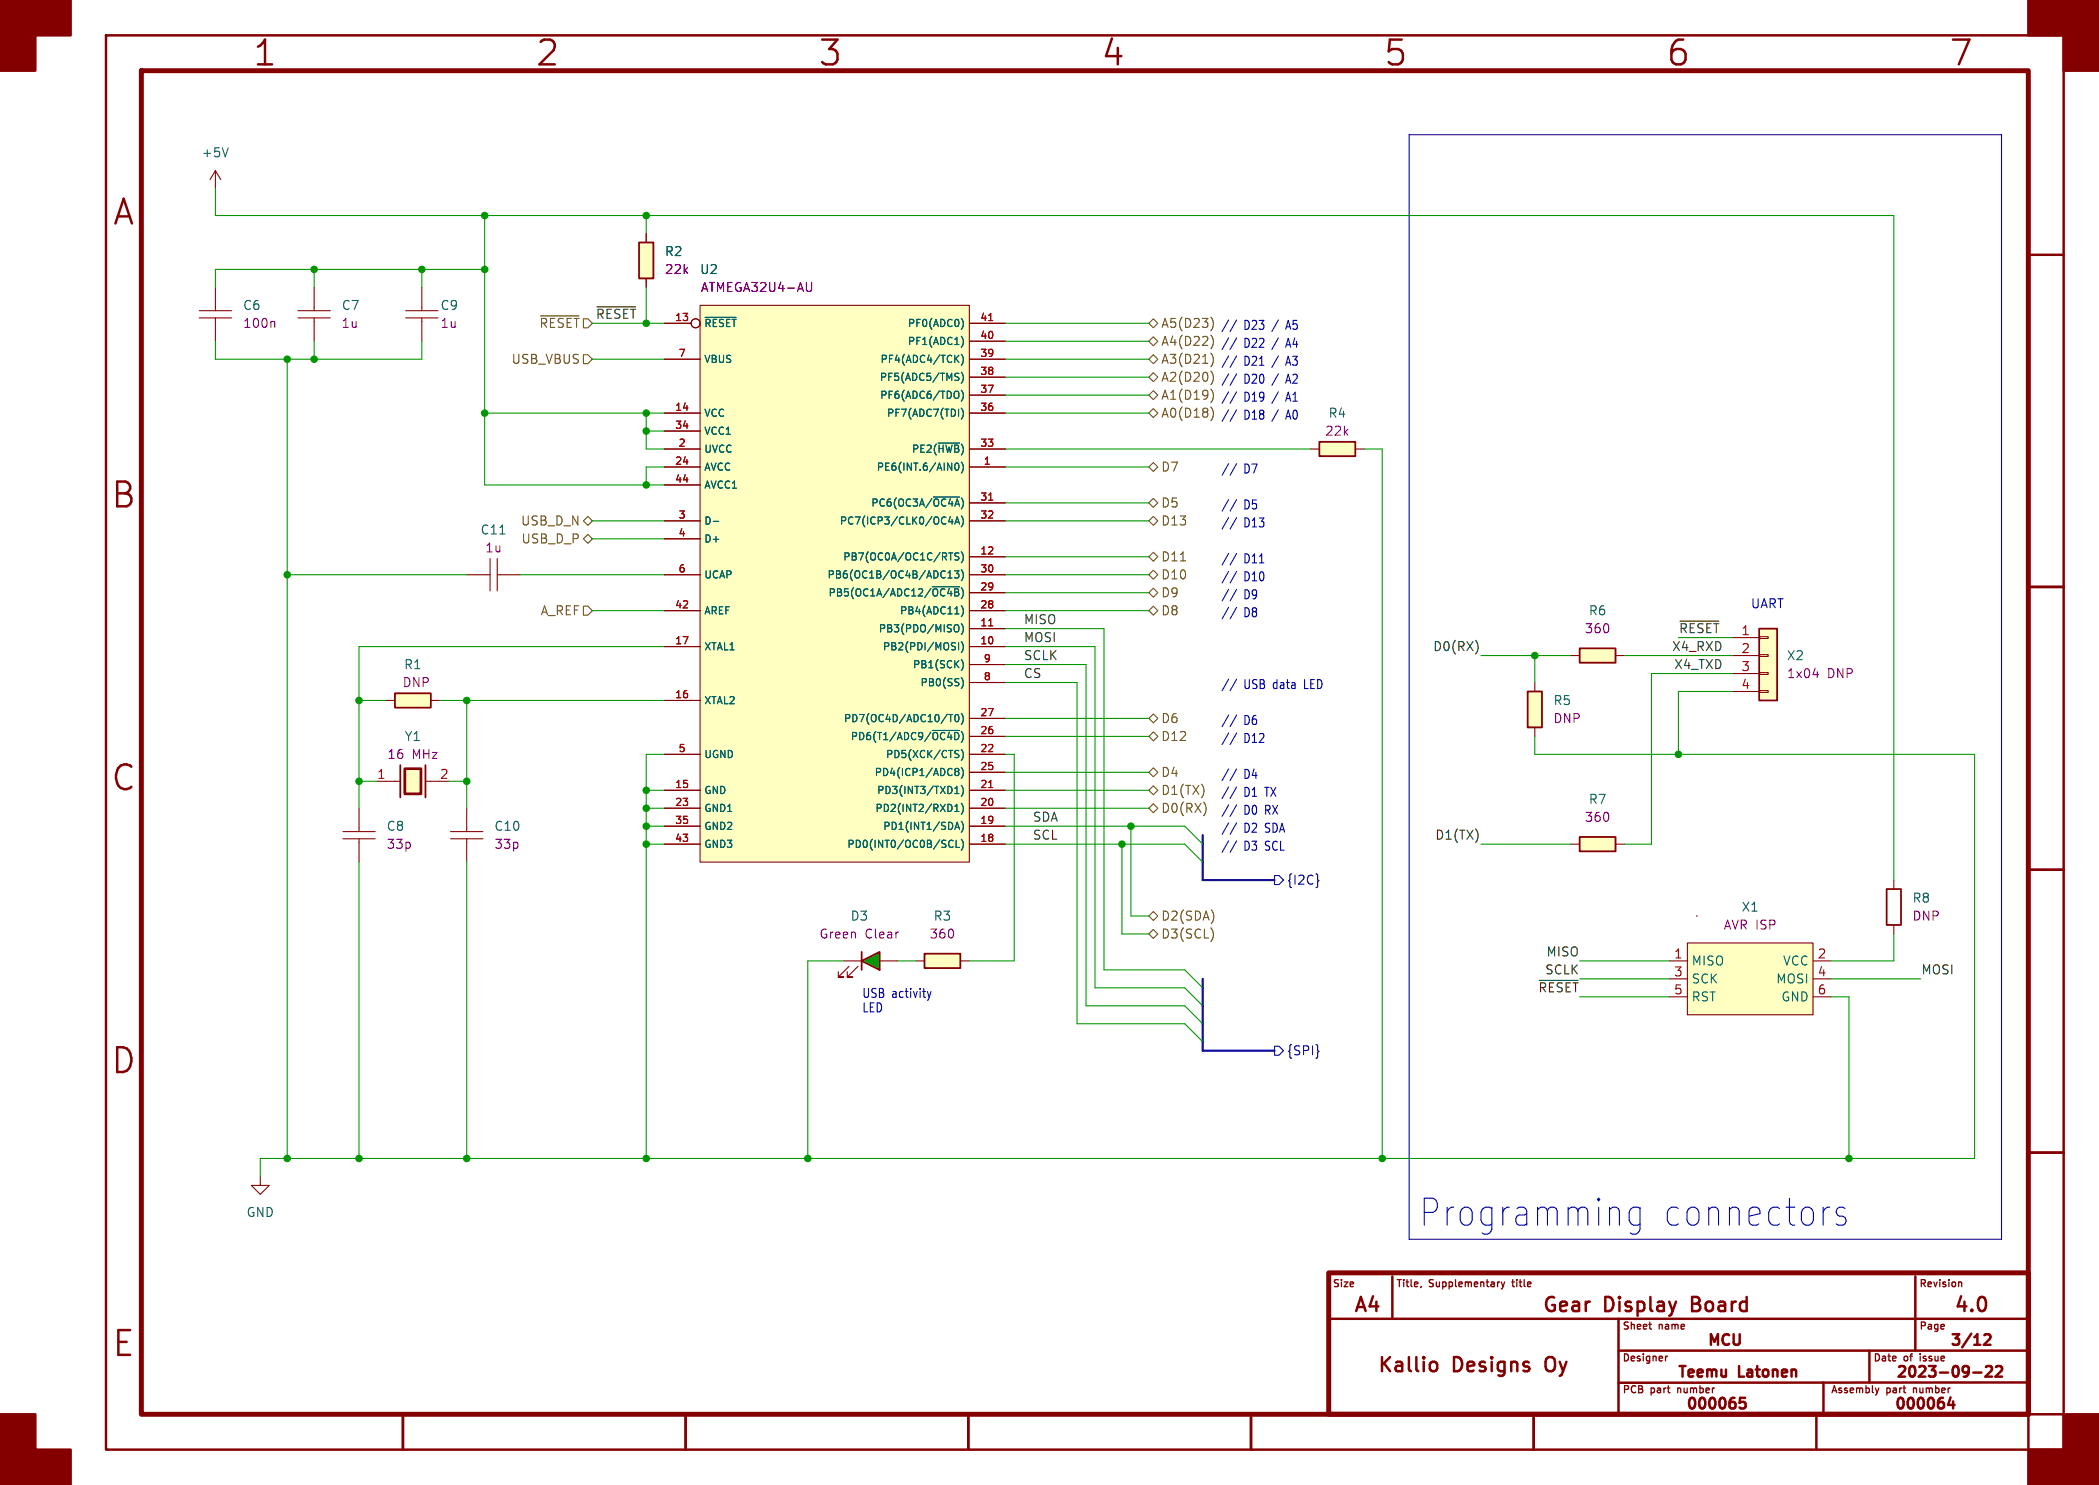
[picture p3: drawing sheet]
<svg xmlns="http://www.w3.org/2000/svg" width="297mm" height="210mm" viewBox="0 0 297 210" stroke-linecap="round" stroke-linejoin="round" font-family="sans-serif">
<g fill="none" stroke="#840000" stroke-width=".35">
<path d="M15 5h277v200h-277zM287 36h5M287 83h5M287 123h5M287 163h5M188 186.5h99M197 180.5v6M202.4 192.8a.54 .54 0 0 1 .5-.2 .54 .54 0 0 1 .5 .4v.5a.54 .54 0 0 1-.5 .4 .54 .54 0 0 1-.5-.2M229 186.5v13.5M229 191h58M237.1 184.1l-.4 1.3M246.9 197.7h-.7l-.1 .7 .3-.1h.5l.1 .2-.1 .5-.2 .2h-.3l-.3-.2"/>
<path d="M258 195.5v4.5M264.5 191v4.5M271 180.5v10.5M276 197.6l-.4 1.1h1M276.4 198.2v1M279.2 194.1h1.2M280.8 188.8l.2-.1 .5 .1a.41 .41 0 0 1 .1 .5l-.9 .9h.9M281 193.3l.2-.1 .5 .1a.41 .41 0 0 1 .1 .5l-.9 .9h1M282.4 193.3l.2-.1 .5 .1a.41 .41 0 0 1 .1 .5l-.8 .9h.9M287 195.5h-58M57 200v5M97 200v5"/>
<path d="M137 200v5M177 200v5M181 200h111M217 200v5M257 200v5M287 200v5"/>
</g>
<path d="M20 10h267v190h-267zM188 180h99v20h-99z" fill="none" stroke="#840000" stroke-width=".7"/>
<g fill="#840000" stroke="#840000" stroke-width=".35">
<path d="M0 0h10v5h-5v5h-5z"/>
<path d="M0 200h5v5h5v5h-10z"/>
<path d="M287 0h10v10h-5v-5h-5z"/>
<path d="M292 200h5v10h-10v-5h5z"/>
</g>
<path d="M201.1 181.9l-.1 .2M212.1 181.3h.1M212.4 181.3l.3 .7M212.7 182l-.3 .3M212.9 181.3l-.2 .7M233.6 188h.1M235.7 191.8v.7M236 191.8l-.3 .2M265.4 196.3l.2 .7M265.6 197l-.1 .2M265.8 196.3l-.2 .7M277.2 181.3h.3l.1 .7" fill="none" stroke="#840000" stroke-width=".18"/>
<path d="M63.8 118.6h4.5M63.8 117.6h4.5M66 114.3v3.3M66 118.6v3.3" fill="none" stroke="#840000" stroke-width=".15"/>
<path d="M216.2 97.8h2v5.1h-2z" fill="#ffffc2"/>
<path d="M216.2 97.8h2v5.1h-2z" fill="none" stroke="#840000" stroke-width=".25"/>
<path d="M30.5 24.1l-.8 1.3M30.5 24.1v2.6M30.5 24.1l.7 1.3M217.2 96.5v1.3M217.2 102.9v1.2" fill="none" stroke="#840000" stroke-width=".15"/>
<path d="M32.3 20.9l-.4 1.3" fill="none" stroke="#006464" stroke-width=".15"/>
<path d="M99.1 43.2h38.1v78.7h-38.1z" fill="#ffffc2"/>
<g fill="none" stroke="#840000" stroke-width=".15">
<path d="M94 45.7h3.8M94 58.4h5.1M94 50.8h5.1M99.1 43.2h38.1v78.7h-38.1zM137.2 45.7h5M137.2 58.4h5M137.2 55.9h5M137.2 53.3h5M137.2 50.8h5M137.2 48.3h5M94 66h5.1M94 63.5h5.1"/>
<path d="M94 73.7h5.1M94 61h5.1M94 76.2h5.1M94 68.6h5.1M137.2 66h5M137.2 78.7h5M137.2 63.5h5M137.2 73.7h5M137.2 71.1h5M94 91.4h5.1M94 99.1h5.1M94 86.4h5.1"/>
<path d="M94 81.3h5.1M137.2 91.4h5M137.2 88.9h5M137.2 86.4h5M137.2 83.8h5M137.2 81.3h5M137.2 96.5h5M137.2 94h5M94 111.8h5.1M94 119.4h5.1M94 116.8h5.1M94 114.3h5.1"/>
<path d="M94 106.7h5.1M137.2 111.8h5M137.2 119.4h5M137.2 116.8h5M137.2 114.3h5M137.2 106.7h5M137.2 109.2h5M137.2 104.1h5M137.2 101.6h5"/>
<circle cx="98.4" cy="45.7" r=".63"/>
</g>
<g fill="none" stroke="#006464" stroke-width=".15">
<path d="M99.8 44.9h4.4M135.2 50.7l.5 .6M135.3 53.3l.3 .1 .1 .2-.2 .2h-.3M135.3 52.8h.4M135.4 55.3l.1 .1a.65 .65 0 0 1-.1 .9M135.7 50.2l-.6 .6M136 45a1.16 1.16 0 0 1 0 1.6M136 47.6a1.16 1.16 0 0 1 0 1.5M136 50.1a1.16 1.16 0 0 1 0 1.5M136 52.6a1.16 1.16 0 0 1 0 1.6M136 55.2a1.16 1.16 0 0 1 0 1.5M136 57.7a1.16 1.16 0 0 1 0 1.6"/>
<path d="M100.9 73.7h.8M132.1 70.3h3.7M132.7 62.7h3.1M134.2 78.2h.6M134.5 73.1l-.3 .7h.7M134.7 73.4v.7M135.1 74.1l.3-1 .4 1M135.2 65.6l.1-.1a.54 .54 0 0 1 .4 .5 .54 .54 0 0 1-.4 .5l-.1-.1-.1-.3zM135.2 73.8h.5M135.7 78.2h-.4l-.2 .2 .1 .2 .4 .2v.3l-.1 .1h-.4M136 65.3a1.16 1.16 0 0 1 0 1.6M136 73a1.16 1.16 0 0 1 0 1.5"/>
<path d="M136 78a1.16 1.16 0 0 1 0 1.6M131.9 83h3.9M134.1 81.7h.6M134.1 81l.3-.3v1M135.1 80.7h.6l-.4 .4 .3 .1v.4l-.1 .1-.4-.1M135.1 90.9h.1M135.1 91.5v.3M135.2 88.3a.34 .34 0 0 1 .5 .4v.3a.34 .34 0 0 1-.5 .4M135.6 90.9v1M136 80.6a1.16 1.16 0 0 1 0 1.5M136 83.1a1.16 1.16 0 0 1 0 1.6M136 85.7a1.16 1.16 0 0 1 0 1.5"/>
<path d="M136 88.2a1.16 1.16 0 0 1 0 1.5M136 90.7a1.16 1.16 0 0 1 0 1.6M136 93.3a1.16 1.16 0 0 1 0 1.5M136 95.8a1.16 1.16 0 0 1 0 1.6M131.9 103.3h3.9M134.2 101h.6M134.3 119.6l.3 .2 .3-.1M134.5 101v1.1M134.9 118.9l-.3-.1-.3 .3M135.1 117.3l.3-1 .4 1M135.1 114.8h.6M135.1 111.5l.3-.3v1"/>
<path d="M135.1 114l.3-.3v1.1M135.1 112.2h.6M135.2 101.1l.1-.1a.54 .54 0 0 1 .4 .6 .54 .54 0 0 1-.4 .5l-.1-.1-.1-.3zM135.2 117h.5M135.3 106.6l.3 .1 .1 .2-.2 .2h-.3M135.3 109.1l-.2-.2 .2-.2h.3l.1 .2-.2 .2M135.3 109.1l-.2 .2v.2l.2 .2 .3-.1 .1-.1-.1-.3-.1-.1M135.3 118.8v1h.5M135.3 106.1l.4 .1M135.3 109.1h.2M136 100.9a1.16 1.16 0 0 1 0 1.5M136 106a1.16 1.16 0 0 1 0 1.5"/>
<path d="M136 108.5a1.16 1.16 0 0 1 0 1.6M136 111.1a1.16 1.16 0 0 1 0 1.5M136 113.6a1.16 1.16 0 0 1 0 1.5M136 116.1a1.16 1.16 0 0 1 0 1.6M136 118.7a1.16 1.16 0 0 1 0 1.5M136.2 103.7l.1 .4-.1 .6"/>
</g>
<path d="M139.9 45.3h.6M139.9 70.7h.6M139.9 88.5h.6M139.9 111.4h.6" fill="none" stroke="#a90000" stroke-width=".15"/>
<path d="M114.8 39.9v1.2l-.2 .1h-.4" fill="none" stroke="#840084" stroke-width=".15"/>
<path d="M90.4 34.3h2.1v5.1h-2.1z" fill="#ffffc2"/>
<path d="M90.4 34.3h2.1v5.1h-2.1z" fill="none" stroke="#840000" stroke-width=".25"/>
<path d="M91.4 33v1.3M91.4 39.4v1.2" fill="none" stroke="#840000" stroke-width=".15"/>
<path d="M223.5 91.7h5.1v2h-5.1z" fill="#ffffc2"/>
<path d="M223.5 91.7h5.1v2h-5.1z" fill="none" stroke="#840000" stroke-width=".25"/>
<path d="M222.2 92.7h1.3M228.6 92.7h1.3" fill="none" stroke="#840000" stroke-width=".15"/>
<path d="M238.8 133.4h17.7v10.1h-17.7z" fill="#ffffc2"/>
<path d="M236.2 135.9h2.6M236.2 138.4h2.6M238.8 133.4h17.7v10.1h-17.7zM240 129.5h.1M256.5 135.9h2.6M256.5 138.4h2.6M236.2 141h2.6M256.5 141h2.6M36.8 166.4v1.2h1.3l-1.3 1.3-1.2-1.3h1.2" fill="none" stroke="#840000" stroke-width=".15"/>
<path d="M223.5 118.4h5.1v2h-5.1z" fill="#ffffc2"/>
<path d="M223.5 118.4h5.1v2h-5.1z" fill="none" stroke="#840000" stroke-width=".25"/>
<path d="M222.2 119.4h1.3M228.6 119.4h1.3" fill="none" stroke="#840000" stroke-width=".15"/>
<path d="M130.8 134.9h5.1v2h-5.1z" fill="#ffffc2"/>
<path d="M130.8 134.9h5.1v2h-5.1z" fill="none" stroke="#840000" stroke-width=".25"/>
<path d="M28.2 45h4.6M28.2 43.9h4.6M30.5 40.6v3.3M30.5 45v3.3M69.3 79v4.6M70.4 79v4.6M66 81.3h3.3M70.4 81.3h3.3M129.5 135.9h1.3M135.9 135.9h1.3" fill="none" stroke="#840000" stroke-width=".15"/>
<path d="M70.7 75.5h.8" fill="none" stroke="#006464" stroke-width=".15"/>
<path d="M38.7 45.5l.2 .1v.7" fill="none" stroke="#840084" stroke-width=".15"/>
<path d="M55.9 98h5.1v2.1h-5.1z" fill="#ffffc2"/>
<path d="M55.9 98h5.1v2.1h-5.1z" fill="none" stroke="#840000" stroke-width=".25"/>
<path d="M54.6 99.1h1.3M61 99.1h1.2" fill="none" stroke="#840000" stroke-width=".15"/>
<path d="M57.3 108.7h2.3v3.6h-2.3z" fill="#ffffc2"/>
<path d="M48.5 118.6h4.6M48.5 117.6h4.6M50.8 114.3v3.3M50.8 118.6v3.3M53.3 110.5h3.3M60.2 110.5h2" fill="none" stroke="#840000" stroke-width=".15"/>
<path d="M57.3 108.7h2.3v3.6h-2.3z" fill="none" stroke="#840000" stroke-width=".38"/>
<path d="M56.6 108.2v4.6M60.2 108.2v4.6" fill="none" stroke="#840000" stroke-width=".25"/>
<path d="M186.7 62.5h5.1v2h-5.1z" fill="#ffffc2"/>
<path d="M186.7 62.5h5.1v2h-5.1z" fill="none" stroke="#840000" stroke-width=".25"/>
<path d="M185.4 63.5h1.3M191.8 63.5h1.2" fill="none" stroke="#840000" stroke-width=".15"/>
<path d="M121.9 135.9l2.6-1.3v2.6z" fill="#00c200"/>
<path d="M121.9 135.9l2.6-1.3v2.6zM121.9 134.6v2.6M267 125.7h2v5.1h-2z" fill="none" stroke="#840000" stroke-width=".25"/>
<g fill="none" stroke="#840000" stroke-width=".15">
<path d="M42.2 43.9h4.5M42.2 45h4.5M44.4 40.6v3.3M44.4 45v3.3M57.4 43.9h4.6M57.4 45h4.6M59.7 40.6v3.3M59.7 45v3.3M119.4 135.9h2.5M120.1 136.7l-1.5 1.5h.8h-.8v-.8M121.4 136.7l-1.5 1.5h.7h-.7v-.8M124.5 135.9h2.5"/>
<path d="M268 124.5v1.2M268 130.8v1.3"/>
</g>
<path d="M248.9 88.9h2.6v10.2h-2.6z" fill="#ffffc2"/>
<g fill="none" stroke="#840000" stroke-width=".15">
<path d="M91.4 33v1.3M91.4 39.4v1.2M94 45.7h3.8M94 58.4h5.1M94 50.8h5.1M137.2 45.7h5M137.2 58.4h5M137.2 55.9h5M137.2 53.3h5M137.2 50.8h5M137.2 48.3h5M94 66h5.1"/>
<path d="M94 63.5h5.1M94 73.7h5.1M94 61h5.1M94 76.2h5.1M94 68.6h5.1M137.2 66h5M137.2 78.7h5M137.2 63.5h5M137.2 73.7h5M137.2 71.1h5M94 91.4h5.1M94 99.1h5.1"/>
<path d="M94 86.4h5.1M94 81.3h5.1M137.2 91.4h5M137.2 88.9h5M137.2 86.4h5M137.2 83.8h5M137.2 81.3h5M137.2 96.5h5M137.2 94h5M245.1 90.2h3.8M245.1 92.7h3.8M245.1 95.3h3.8"/>
<path d="M245.1 97.8h3.8M248.9 97.7h1.3v.2h-1.3zM248.9 95.1h1.3v.3h-1.3zM248.9 92.6h1.3v.2h-1.3zM248.9 90h1.3v.3h-1.3zM94 111.8h5.1M94 119.4h5.1M94 116.8h5.1M94 114.3h5.1M94 106.7h5.1M137.2 111.8h5M137.2 119.4h5"/>
<path d="M137.2 116.8h5M137.2 114.3h5M137.2 106.7h5M137.2 109.2h5M137.2 104.1h5M137.2 101.6h5"/>
<circle cx="98.4" cy="45.7" r=".63"/>
</g>
<path d="M248.9 88.9h2.6v10.2h-2.6z" fill="none" stroke="#840000" stroke-width=".25"/>
<path d="M114.8 39.9v1.2l-.2 .1h-.4M256.5 95.4h.8" fill="none" stroke="#840084" stroke-width=".15"/>
<g fill="none" stroke="#725600" stroke-width=".15">
<path d="M76.5 44.7h5.4M82.5 50.2h.7l.6 .6-.6 .6h-.7zM162.6 45.7l.6-.6 .6 .6-.6 .7zM162.6 50.8l.6-.6 .6 .6-.6 .6zM162.6 58.4l.6-.6 .6 .6-.6 .7zM162.6 55.9l.6-.7 .6 .7-.6 .6zM162.6 53.3l.6-.6 .6 .6-.6 .7zM162.6 48.3l.6-.7 .6 .7-.6 .6zM171.3 44.8a1.46 1.46 0 0 1 0 2M171.3 47.4a1.46 1.46 0 0 1 0 1.9M171.3 49.9a1.46 1.46 0 0 1 0 2M171.3 52.5a1.46 1.46 0 0 1 0 1.9"/>
<path d="M171.3 55a1.46 1.46 0 0 1 0 1.9M171.3 57.5a1.46 1.46 0 0 1 0 2M82.5 76.2l.7-.6 .6 .6-.6 .6zM82.5 73.7l.7-.7 .6 .7-.6 .6zM162.6 73.7l.6-.7 .6 .7-.6 .6zM162.6 66l.6-.6 .6 .6-.6 .7zM162.6 78.7l.6-.6 .6 .6-.6 .7zM162.6 71.1l.6-.6 .6 .6-.6 .7zM167 79.3h.8M82.5 85.7h.7l.6 .7-.6 .6h-.7zM162.6 81.3l.6-.7 .6 .7-.6 .6zM162.6 83.8l.6-.6 .6 .6-.6 .7z"/>
<path d="M162.6 86.4l.6-.7 .6 .7-.6 .6zM162.6 111.8l.6-.7 .6 .7-.6 .6zM162.6 101.6l.6-.6 .6 .6-.6 .6zM162.6 109.2l.6-.6 .6 .6-.6 .7zM162.6 104.1l.6-.6 .6 .6-.6 .7zM162.6 114.3l.6-.6 .6 .6-.6 .6zM170.6 114v.8M162.6 132.1l.6-.7 .6 .7-.6 .6zM162.6 129.5l.6-.6 .6 .6-.6 .7zM171.6 131.6l.1 .5-.1 .7"/>
</g>
<path d="M180.3 123.8h.7l.6 .7-.6 .6h-.7zM186.4 124.4l.2 .2-.2 .1M180.3 148h.7l.6 .6-.6 .6h-.7zM186.5 148.6l.1 .1h-.1" fill="none" stroke="#000084" stroke-width=".15"/>
<path d="M84.5 43.4h5.4M209.1 91.1v.8M237.7 87.8h5.5M217.8 138.6h5.5" fill="none" stroke="#0f0f0f" stroke-width=".15"/>
<g fill="none" stroke="#0000c2" stroke-width=".15">
<path d="M199.4 19.1h83.8v156.2h-83.8zM173.8 57.9l-.9 1.7M173.8 55.4l-.9 1.6M173.8 52.9l-.9 1.6M173.8 45.2l-.9 1.7M173.8 47.8l-.9 1.6M173.8 50.3l-.9 1.7M175 57.9l-.9 1.7M175 55.4l-.9 1.6M175 52.9l-.9 1.6M175 45.2l-.9 1.7M175 47.8l-.9 1.6"/>
<path d="M175 50.3l-.9 1.7M173.8 78.3l-.9 1.6M173.8 65.6l-.9 1.6M173.8 73.2l-.9 1.6M173.8 70.6l-.9 1.7M175 78.3l-.9 1.6M175 65.6l-.9 1.6M175 73.2l-.9 1.6M175 70.6l-.9 1.7M173.8 96l-.9 1.7M173.8 85.9l-.9 1.6M173.8 80.8l-.9 1.6"/>
<path d="M173.8 83.3l-.9 1.7M175 96l-.9 1.7M175 85.9l-.9 1.6M175 80.8l-.9 1.6M175 83.3l-.9 1.7M173.8 113.8l-.9 1.7M173.8 111.3l-.9 1.6M173.8 103.7l-.9 1.6M173.8 101.1l-.9 1.7M173.8 118.9l-.9 1.6M173.8 116.4l-.9 1.6M173.8 108.7l-.9 1.7"/>
<path d="M175 113.8l-.9 1.7M175 111.3l-.9 1.6M175 103.7l-.9 1.6M175 101.1l-.9 1.7M175 118.9l-.9 1.6M175 116.4l-.9 1.6M175 108.7l-.9 1.7M131.2 140.2l.3 .9M131.5 141.1l-.1 .3M131.7 140.2l-.2 .9M232.1 170.7v3.1a.86 .86 0 0 1-1.4 .6M232.1 170.9l-.3-.2h-.7l-.4 .4-.2 .4v1l.3 .6 .3 .2h.7l.3-.2"/>
<path d="M258.6 170.7h.3M261.1 170.9l-.4-.2h-.4a.66 .66 0 0 0-.5 .7 .66 .66 0 0 0 .5 .6h.4a.66 .66 0 0 1 .5 .6 .66 .66 0 0 1-.5 .7h-.6l-.3-.2"/>
</g>
<path d="M170.2 118.1v6.4h10.1M170.2 138.4v10.2h10.1" fill="none" stroke="#000084" stroke-width=".3"/>
<g fill="none" stroke="#009600" stroke-width=".15">
<path d="M30.5 26.7v3.8h237.5v94M44.4 38.1v2.5M59.7 38.1v2.5M68.6 30.5v38.1h25.4M68.6 38.1h-38.1v2.5M91.4 30.5v2.5M30.5 48.3v2.5h29.2v-2.5M40.6 50.8v113M44.4 48.3v2.5M68.6 58.4h25.4M83.8 45.7h10.2M83.8 50.8h10.2"/>
<path d="M91.4 40.6v5.1M91.4 58.4v5.1h2.6M142.2 58.4h20.4M142.2 45.7h20.4M142.2 50.8h20.4M142.2 48.3h20.4M142.2 53.3h20.4M142.2 55.9h20.4M83.8 73.7h10.2M83.8 76.2h10.2M91.4 61h2.6M94 66h-2.6v2.6"/>
<path d="M142.2 73.7h20.4M142.2 66h20.4M142.2 63.5h43.2M142.2 78.7h20.4M142.2 71.1h20.4M193 63.5h2.6v100.3M40.6 81.3h25.4M50.8 99.1h3.8M62.2 99.1h31.8M66 99.1v15.2M73.7 81.3h20.3M83.8 86.4h10.2"/>
<path d="M94 91.4h-43.2v22.9M142.2 83.8h20.4M142.2 86.4h20.4M142.2 81.3h20.4M142.2 94h11.5v48.2h13.9l2.6 2.6M142.2 96.5h10.2v48.3h15.2l2.6 2.5M142.2 88.9h14v48.3h11.4l2.6 2.5M142.2 91.4h12.7v48.3h12.7l2.6 2.5M209.5 92.7h12.7M217.2 92.7v3.8M229.9 92.7h15.2M237.5 90.2h7.6"/>
<path d="M245.1 95.3h-11.4v24.1h-3.8M245.1 97.8h-7.6v8.9M50.8 110.5h2.5M63.5 110.5h2.5M91.4 116.8h2.6M91.4 119.4h2.6M91.4 114.3h2.6M91.4 111.8h2.6M94 106.7h-2.6v57.1M142.2 101.6h20.4M142.2 116.8h25.4l2.6 2.6M142.2 119.4h25.4l2.6 2.5"/>
<path d="M142.2 106.7h1.3v29.2h-6.3M142.2 114.3h20.4M142.2 111.8h20.4M142.2 109.2h20.4M142.2 104.1h20.4M158.7 119.4v12.7h3.9M160 116.8v12.7h2.6M209.5 119.4h12.7M217.2 104.1v2.6h62.2v57.1h-242.6v2.6M50.8 121.9v41.9M66 121.9v41.9M119.4 135.9h-5.1v27.9"/>
<path d="M127 135.9h2.5M223.5 135.9h12.7M223.5 138.4h12.7M259.1 138.4h12.7M268 132.1v3.8h-8.9M223.5 141h12.7M259.1 141h2.5v22.8"/>
</g>
<g fill="none" stroke="#006464" stroke-width=".15">
<path d="M99.8 44.9h4.4M135.2 50.7l.5 .6M135.3 53.3l.3 .1 .1 .2-.2 .2h-.3M135.3 52.8h.4M135.4 55.3l.1 .1a.65 .65 0 0 1-.1 .9M135.7 50.2l-.6 .6M136 45a1.16 1.16 0 0 1 0 1.6M136 47.6a1.16 1.16 0 0 1 0 1.5M136 50.1a1.16 1.16 0 0 1 0 1.5M136 52.6a1.16 1.16 0 0 1 0 1.6M136 55.2a1.16 1.16 0 0 1 0 1.5M136 57.7a1.16 1.16 0 0 1 0 1.6"/>
<path d="M100.9 73.7h.8M132.1 70.3h3.7M132.7 62.7h3.1M134.2 78.2h.6M134.5 73.1l-.3 .7h.7M134.7 73.4v.7M135.1 74.1l.3-1 .4 1M135.2 65.6l.1-.1a.54 .54 0 0 1 .4 .5 .54 .54 0 0 1-.4 .5l-.1-.1-.1-.3zM135.2 73.8h.5M135.7 78.2h-.4l-.2 .2 .1 .2 .4 .2v.3l-.1 .1h-.4M136 65.3a1.16 1.16 0 0 1 0 1.6M136 73a1.16 1.16 0 0 1 0 1.5"/>
<path d="M136 78a1.16 1.16 0 0 1 0 1.6M131.9 83h3.9M134.1 81.7h.6M134.1 81l.3-.3v1M135.1 80.7h.6l-.4 .4 .3 .1v.4l-.1 .1-.4-.1M135.1 90.9h.1M135.1 91.5v.3M135.2 88.3a.34 .34 0 0 1 .5 .4v.3a.34 .34 0 0 1-.5 .4M135.6 90.9v1M136 80.6a1.16 1.16 0 0 1 0 1.5M136 83.1a1.16 1.16 0 0 1 0 1.6M136 85.7a1.16 1.16 0 0 1 0 1.5"/>
<path d="M136 88.2a1.16 1.16 0 0 1 0 1.5M136 90.7a1.16 1.16 0 0 1 0 1.6M136 93.3a1.16 1.16 0 0 1 0 1.5M136 95.8a1.16 1.16 0 0 1 0 1.6M131.9 103.3h3.9M134.2 101h.6M134.3 119.6l.3 .2 .3-.1M134.5 101v1.1M134.9 118.9l-.3-.1-.3 .3M135.1 117.3l.3-1 .4 1M135.1 114.8h.6M135.1 111.5l.3-.3v1"/>
<path d="M135.1 114l.3-.3v1.1M135.1 112.2h.6M135.2 101.1l.1-.1a.54 .54 0 0 1 .4 .6 .54 .54 0 0 1-.4 .5l-.1-.1-.1-.3zM135.2 117h.5M135.3 106.6l.3 .1 .1 .2-.2 .2h-.3M135.3 109.1l-.2-.2 .2-.2h.3l.1 .2-.2 .2M135.3 109.1l-.2 .2v.2l.2 .2 .3-.1 .1-.1-.1-.3-.1-.1M135.3 118.8v1h.5M135.3 106.1l.4 .1M135.3 109.1h.2M136 100.9a1.16 1.16 0 0 1 0 1.5M136 106a1.16 1.16 0 0 1 0 1.5"/>
<path d="M136 108.5a1.16 1.16 0 0 1 0 1.6M136 111.1a1.16 1.16 0 0 1 0 1.5M136 113.6a1.16 1.16 0 0 1 0 1.5M136 116.1a1.16 1.16 0 0 1 0 1.6M136 118.7a1.16 1.16 0 0 1 0 1.5M136.2 103.7l.1 .4-.1 .6"/>
</g>
<path d="M139.9 45.3h.6M139.9 70.7h.6M139.9 88.5h.6M139.9 111.4h.6" fill="none" stroke="#a90000" stroke-width=".15"/>
<g fill="#009600" stroke="#009600" stroke-width=".15">
<circle cx="68.6" cy="30.5" r=".46"/>
<circle cx="59.7" cy="38.1" r=".46"/>
<circle cx="40.6" cy="50.8" r=".46"/>
<circle cx="40.6" cy="81.3" r=".46"/>
<circle cx="44.4" cy="50.8" r=".46"/>
<circle cx="68.6" cy="38.1" r=".46"/>
<circle cx="44.4" cy="38.1" r=".46"/>
<circle cx="91.4" cy="163.8" r=".46"/>
<circle cx="114.3" cy="163.8" r=".46"/>
<circle cx="50.8" cy="99.1" r=".46"/>
<circle cx="50.8" cy="110.5" r=".46"/>
<circle cx="50.8" cy="163.8" r=".46"/>
<circle cx="66" cy="99.1" r=".46"/>
<circle cx="66" cy="110.5" r=".46"/>
<circle cx="66" cy="163.8" r=".46"/>
<circle cx="40.6" cy="163.8" r=".46"/>
<circle cx="160" cy="116.8" r=".46"/>
<circle cx="68.6" cy="58.4" r=".46"/>
<circle cx="91.4" cy="68.6" r=".46"/>
<circle cx="91.4" cy="58.4" r=".46"/>
<circle cx="91.4" cy="30.5" r=".46"/>
<circle cx="91.4" cy="61" r=".46"/>
<circle cx="91.4" cy="45.7" r=".46"/>
<circle cx="217.2" cy="92.7" r=".46"/>
<circle cx="237.5" cy="106.7" r=".46"/>
<circle cx="91.4" cy="114.3" r=".46"/>
<circle cx="91.4" cy="111.8" r=".46"/>
<circle cx="91.4" cy="119.4" r=".46"/>
<circle cx="91.4" cy="116.8" r=".46"/>
<circle cx="158.7" cy="119.4" r=".46"/>
<circle cx="261.6" cy="163.8" r=".46"/>
<circle cx="195.6" cy="163.8" r=".46"/>
</g>
<g font-size="5.3" fill="#0000c2">
<text x="200.7" y="173.7">Programming</text>
<text x="235" y="173.7">connectors</text>
</g>
<g font-size="4.9" fill="#840000">
<text x="35.7" y="9.8">1</text>
<text x="75.7" y="9.8">2</text>
<text x="115.7" y="9.8">3</text>
<text x="155.7" y="9.8">4</text>
<text x="195.7" y="9.8">5</text>
<text x="235.7" y="9.8">6</text>
<text x="275.7" y="9.8">7</text>
<text x="15.8" y="32.3">A</text>
<text x="15.6" y="72.3">B</text>
<text x="15.6" y="112.3">C</text>
<text x="15.6" y="152.3">D</text>
<text x="15.7" y="192.3">E</text>
</g>
<g font-size="2.8" fill="#840000">
<text x="191.4" y="186">A4</text>
<text x="218.1" y="186">Gear</text>
<text x="227" y="186">Display</text>
<text x="239.9" y="186">Board</text>
<text x="276.3" y="186">4.0</text>
<text x="194.7" y="194.5">Kallio</text>
<text x="205.6" y="194.5">Designs</text>
<text x="219.3" y="194.5">Oy</text>
</g>
<g font-size="2.1" fill="#840000">
<text x="241.5" y="190.8">MCU</text>
<text x="275.7" y="190.8">3/12</text>
<text x="237.1" y="195.3">Teemu</text>
<text x="246.1" y="195.3">Latonen</text>
<text x="268.1" y="195.3">2023-09-22</text>
<text x="238.3" y="199.8">000065</text>
<text x="267.8" y="199.8">000064</text>
</g>
<g font-size="1.8" fill="#006464">
<text x="28.4" y="22.5">+5V</text>
<text x="94" y="36.4">R2</text>
<text x="99" y="39">U2</text>
<text x="34.3" y="44">C6</text>
<text x="48.3" y="44">C7</text>
<text x="62.2" y="44">C9</text>
<text x="187.9" y="59.3">R4</text>
<text x="67.9" y="75.8">C11</text>
<text x="224.7" y="87.2">R6</text>
<text x="57.1" y="94.8">R1</text>
<text x="252.7" y="93.6">X2</text>
<text x="219.7" y="99.9">R5</text>
<text x="57.2" y="105">Y1</text>
<text x="224.7" y="113.9">R7</text>
<text x="54.6" y="117.7">C8</text>
<text x="69.9" y="117.7">C10</text>
<text x="120.3" y="130.4">D3</text>
<text x="132" y="130.4">R3</text>
<text x="246.3" y="129.1">X1</text>
<text x="270.5" y="127.9">R8</text>
<text x="239.3" y="136.8">MISO</text>
<text x="252.2" y="136.8">VCC</text>
<text x="239.3" y="139.3">SCK</text>
<text x="239.3" y="141.8">RST</text>
<text x="251.2" y="139.3">MOSI</text>
<text x="252" y="141.8">GND</text>
<text x="34.8" y="172.3">GND</text>
</g>
<g font-size="1.8" fill="#840084">
<text x="94" y="39">22k</text>
<text x="99.1" y="41.5">ATMEGA32U4-AU</text>
<text x="34.3" y="46.6">100n</text>
<text x="48.2" y="46.6">1u</text>
<text x="62.2" y="46.6">1u</text>
<text x="187.4" y="61.8">22k</text>
<text x="68.6" y="78.3">1u</text>
<text x="224.1" y="89.8">360</text>
<text x="56.9" y="97.4">DNP</text>
<text x="252.7" y="96.1">1x04</text>
<text x="258.6" y="96.1">DNP</text>
<text x="54.7" y="107.5">16</text>
<text x="58.3" y="107.5">MHz</text>
<text x="219.7" y="102.5">DNP</text>
<text x="224.1" y="116.4">360</text>
<text x="54.6" y="120.2">33p</text>
<text x="69.9" y="120.2">33p</text>
<text x="243.8" y="131.7">AVR ISP</text>
<text x="270.5" y="130.4">DNP</text>
<text x="115.8" y="132.9">Green</text>
<text x="122.4" y="132.9">Clear</text>
<text x="131.4" y="132.9">360</text>
</g>
<g font-size="1.8" fill="#725600">
<text x="76.2" y="46.6">~{RESET}</text>
<text x="164.2" y="46.6">A5(D23)</text>
<text x="72.3" y="51.7">USB_VBUS</text>
<text x="164.2" y="51.7">A3(D21)</text>
<text x="164.2" y="49.1">A4(D22)</text>
<text x="164.2" y="59.3">A0(D18)</text>
<text x="164.2" y="56.7">A1(D19)</text>
<text x="164.2" y="54.2">A2(D20)</text>
<text x="164.2" y="66.9">D7</text>
<text x="164.2" y="72">D5</text>
<text x="73.6" y="74.5">USB_D_N</text>
<text x="73.7" y="77.1">USB_D_P</text>
<text x="164.2" y="74.5">D13</text>
<text x="164.2" y="79.6">D11</text>
<text x="164.2" y="82.1">D10</text>
<text x="76.4" y="87.2">A_REF</text>
<text x="164.2" y="84.7">D9</text>
<text x="164.2" y="87.2">D8</text>
<text x="164.2" y="102.5">D6</text>
<text x="164.2" y="105">D12</text>
<text x="164.2" y="112.6">D1(TX)</text>
<text x="164.2" y="110.1">D4</text>
<text x="164.2" y="115.2">D0(RX)</text>
<text x="164.2" y="130.4">D2(SDA)</text>
<text x="164.2" y="132.9">D3(SCL)</text>
</g>
<g font-size="1.8" fill="#0f0f0f">
<text x="84.2" y="45.2">~{RESET}</text>
<text x="144.8" y="88.4">MISO</text>
<text x="237.5" y="89.6">~{RESET} 1</text>
<text x="144.8" y="90.9">MOSI</text>
<text x="144.8" y="96">CS</text>
<text x="144.8" y="93.4">SCLK</text>
<text x="202.7" y="92.2">D0(RX)</text>
<text x="236.5" y="92.2">X4_RXD</text>
<text x="236.8" y="94.7">X4_TXD</text>
<text x="146" y="118.8">SCL</text>
<text x="146" y="116.3">SDA</text>
<text x="203" y="118.8">D1(TX)</text>
<text x="218.5" y="137.9">SCLK</text>
<text x="218.7" y="135.4">MISO</text>
<text x="271.8" y="137.9">MOSI</text>
<text x="217.6" y="140.4">~{RESET}</text>
</g>
<g font-size="1.8" fill="#0000c2">
<text x="176" y="46.7">D23</text>
<text x="180.2" y="46.7">/</text>
<text x="182.4" y="46.7">A5</text>
<text x="176" y="49.3">D22</text>
<text x="176" y="51.8">D21</text>
<text x="180.2" y="49.3">/</text>
<text x="180.2" y="51.8">/</text>
<text x="182.4" y="49.3">A4</text>
<text x="182.4" y="51.8">A3</text>
<text x="176" y="59.4">D18</text>
<text x="176" y="56.9">D19</text>
<text x="176" y="54.4">D20</text>
<text x="180.2" y="59.4">/</text>
<text x="180.2" y="56.9">/</text>
<text x="180.2" y="54.4">/</text>
<text x="182.4" y="59.4">A0</text>
<text x="182.4" y="56.9">A1</text>
<text x="182.4" y="54.4">A2</text>
<text x="176" y="67.1">D7</text>
<text x="176" y="74.7">D13</text>
<text x="176" y="72.1">D5</text>
<text x="176" y="79.8">D11</text>
<text x="176" y="82.3">D10</text>
<text x="176" y="87.4">D8</text>
<text x="176" y="84.8">D9</text>
<text x="247.6" y="86.1">UART</text>
<text x="176" y="97.5">USB data</text>
<text x="185" y="97.5">LED</text>
<text x="176" y="105.2">D12</text>
<text x="176" y="102.6">D6</text>
<text x="176" y="112.8">D1</text>
<text x="176" y="110.2">D4</text>
<text x="179.2" y="112.8">TX</text>
<text x="176" y="115.3">D0</text>
<text x="176" y="117.9">D2</text>
<text x="179.2" y="115.3">RX</text>
<text x="179.2" y="117.9">SDA</text>
<text x="176" y="120.4">D3</text>
<text x="179.2" y="120.4">SCL</text>
<text x="121.9" y="141.2">USB activity</text>
<text x="121.9" y="143.3">LED</text>
</g>
<g font-size="1.8" fill="#a90000">
<text x="246.3" y="92.5">2</text>
<text x="246.3" y="95">3</text>
<text x="246.3" y="97.5">4</text>
<text x="53.3" y="110.2">1</text>
<text x="62.2" y="110.2">2</text>
<text x="236.8" y="135.6">1</text>
<text x="257.1" y="135.6">2</text>
<text x="236.8" y="138.2">3</text>
<text x="236.8" y="140.7">5</text>
<text x="257.1" y="138.2">4</text>
<text x="257.1" y="140.7">6</text>
</g>
<g font-size="1.8" fill="#000084">
<text x="182" y="125.3">{I2C}</text>
<text x="182" y="149.5">{SPI}</text>
</g>
<g font-size="1.4" fill="#a90000">
<text x="95.4" y="45.5">13</text>
<text x="138.6" y="45.5">41</text>
<text x="95.9" y="50.5">7</text>
<text x="138.6" y="53.1">38</text>
<text x="138.6" y="50.5">39</text>
<text x="138.6" y="48">40</text>
<text x="95.4" y="58.2">14</text>
<text x="138.6" y="58.2">36</text>
<text x="138.6" y="55.6">37</text>
<text x="95.4" y="65.8">24</text>
<text x="95.4" y="60.7">34</text>
<text x="95.9" y="63.2">2</text>
<text x="138.6" y="63.2">33</text>
<text x="139.1" y="65.8">1</text>
<text x="95.4" y="68.3">44</text>
<text x="138.6" y="70.9">31</text>
<text x="95.9" y="73.4">3</text>
<text x="95.9" y="75.9">4</text>
<text x="138.6" y="73.4">32</text>
<text x="95.9" y="81">6</text>
<text x="138.6" y="78.5">12</text>
<text x="138.6" y="83.6">29</text>
<text x="138.6" y="81">30</text>
<text x="95.4" y="86.1">42</text>
<text x="138.6" y="88.6">11</text>
<text x="138.6" y="86.1">28</text>
<text x="95.4" y="91.2">17</text>
<text x="138.6" y="91.2">10</text>
<text x="139.1" y="93.7">9</text>
<text x="95.4" y="98.8">16</text>
<text x="138.6" y="101.3">27</text>
<text x="139.1" y="96.3">8</text>
<text x="95.9" y="106.4">5</text>
<text x="138.6" y="106.4">22</text>
<text x="138.6" y="103.9">26</text>
<text x="95.4" y="111.5">15</text>
<text x="138.6" y="111.5">21</text>
<text x="138.6" y="109">25</text>
<text x="95.4" y="114">23</text>
<text x="95.4" y="116.6">35</text>
<text x="95.4" y="119.1">43</text>
<text x="138.6" y="119.1">18</text>
<text x="138.6" y="116.6">19</text>
<text x="138.6" y="114">20</text>
</g>
<g font-size="1.4" fill="#006464">
<text x="99.6" y="46.5">~{RESET}</text>
<text x="128.3" y="46.5">PF0(ADC0)</text>
<text x="99.6" y="51.5">VBUS</text>
<text x="124.4" y="51.5">PF4(ADC4/TCK)</text>
<text x="128.3" y="49">PF1(ADC1)</text>
<text x="99.6" y="59.2">VCC</text>
<text x="124.4" y="54.1">PF5(ADC5/TMS)</text>
<text x="124.4" y="56.6">PF6(ADC6/TDO)</text>
<text x="125.4" y="59.2">PF7(ADC7(TDI)</text>
<text x="99.6" y="64.2">UVCC</text>
<text x="99.6" y="61.7">VCC1</text>
<text x="128.9" y="64.2">PE2(~{HWB})</text>
<text x="99.6" y="66.8">AVCC</text>
<text x="99.6" y="69.3">AVCC1</text>
<text x="123.1" y="71.9">PC6(OC3A/~{OC4A})</text>
<text x="123.9" y="66.8">PE6(INT.6/AIN0)</text>
<text x="99.6" y="74.4">D-</text>
<text x="99.6" y="76.9">D+</text>
<text x="118.7" y="74.4">PC7(ICP3/CLK0/OC4A)</text>
<text x="99.6" y="82">UCAP</text>
<text x="116.9" y="82">PB6(OC1B/OC4B/ADC13)</text>
<text x="119.2" y="79.5">PB7(OC0A/OC1C/RTS)</text>
<text x="99.6" y="87.1">AREF</text>
<text x="117.1" y="84.6">PB5(OC1A/ADC12/~{OC4B})</text>
<text x="124.2" y="89.6">PB3(PDO/MISO)</text>
<text x="127.2" y="87.1">PB4(ADC11)</text>
<text x="99.6" y="92.2">XTAL1</text>
<text x="124.8" y="92.2">PB2(PDI/MOSI)</text>
<text x="129" y="94.7">PB1(SCK)</text>
<text x="99.6" y="99.8">XTAL2</text>
<text x="130.1" y="97.3">PB0(SS)</text>
<text x="99.6" y="107.4">UGND</text>
<text x="119.3" y="102.3">PD7(OC4D/ADC10/T0)</text>
<text x="120.2" y="104.9">PD6(T1/ADC9/~{OC4D})</text>
<text x="125.2" y="107.4">PD5(XCK/CTS)</text>
<text x="99.6" y="112.5">GND</text>
<text x="123.6" y="110">PD4(ICP1/ADC8)</text>
<text x="124" y="112.5">PD3(INT3/TXD1)</text>
<text x="99.6" y="115">GND1</text>
<text x="99.6" y="117.6">GND2</text>
<text x="123.7" y="115">PD2(INT2/RXD1)</text>
<text x="124.8" y="117.6">PD1(INT1/SDA)</text>
<text x="99.6" y="120.1">GND3</text>
<text x="119.8" y="120.1">PD0(INT0/OC0B/SCL)</text>
</g>
<g font-size="1.4" fill="#840000">
<text x="188.5" y="182.3">Size</text>
<text x="197.5" y="182.3">Title,</text>
<text x="202.3" y="182.3">Supplementary</text>
<text x="214.4" y="182.3">title</text>
<text x="271.5" y="182.3">Revision</text>
<text x="229.5" y="188.3">Sheet</text>
<text x="234.8" y="188.3">name</text>
<text x="271.5" y="188.3">Page</text>
<text x="229.5" y="192.8">Designer</text>
<text x="229.5" y="197.3">PCB</text>
<text x="233.6" y="197.3">part</text>
<text x="237.7" y="197.3">number</text>
<text x="259" y="197.3">Assembly</text>
<text x="265" y="192.8">Date</text>
<text x="267" y="197.3">part</text>
<text x="269.4" y="192.8">of</text>
<text x="271.1" y="197.3">number</text>
<text x="272" y="192.8">issue</text>
</g>
</svg>
